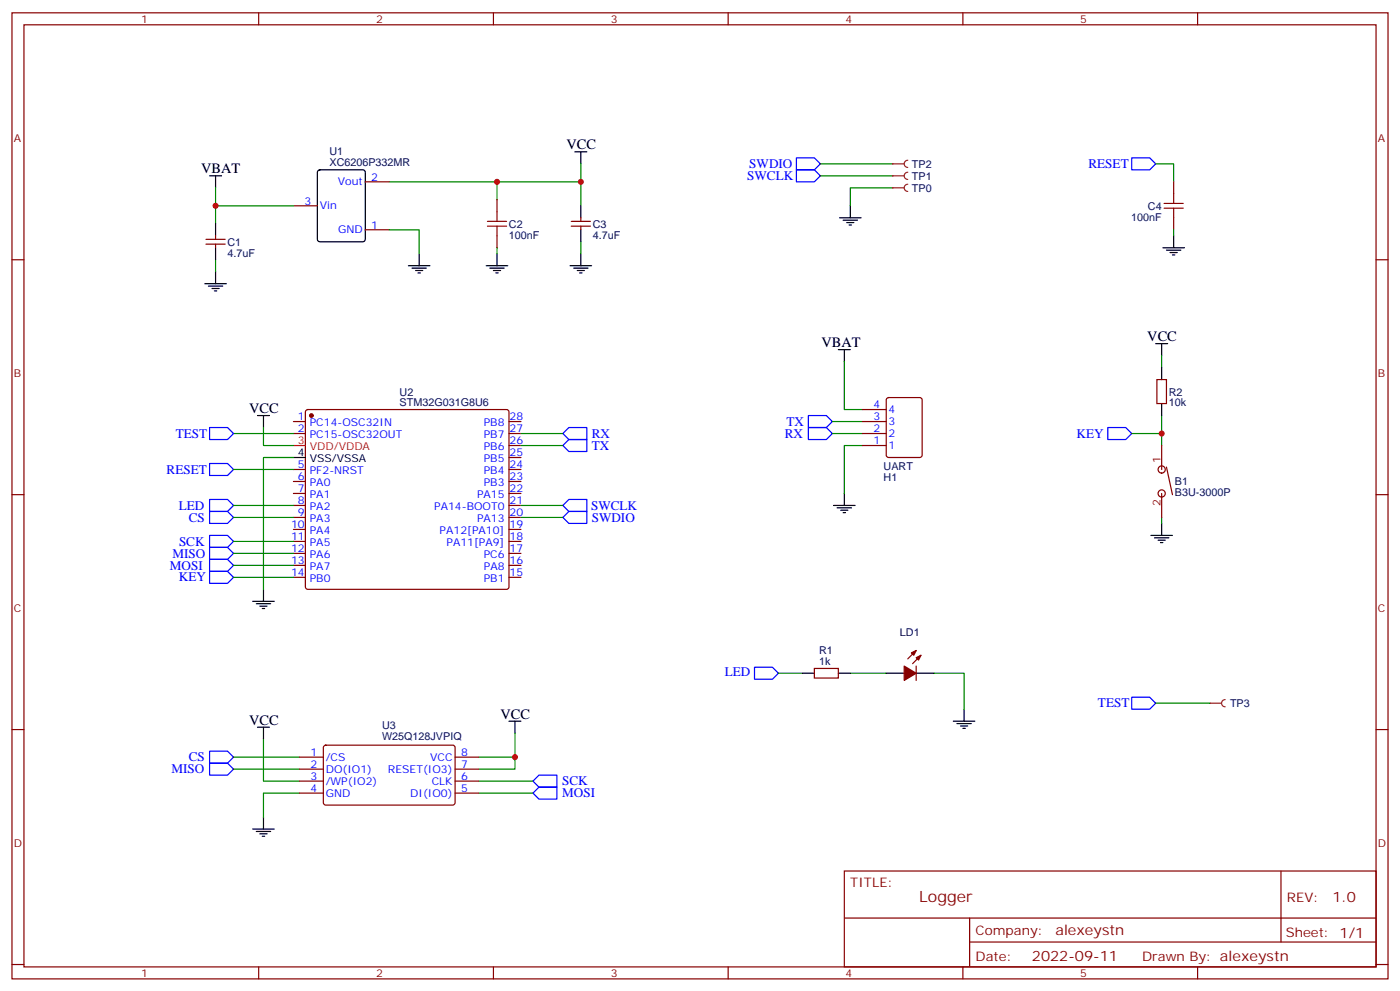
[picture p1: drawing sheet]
<svg xmlns="http://www.w3.org/2000/svg" width="412mm" height="292mm" viewBox="0 0 412 292" stroke-linecap="round" stroke-linejoin="round" font-family="sans-serif">
<g fill="none" stroke="#870000" stroke-width=".35">
<path d="M3.5 3.8h405.4v284.3h-405.4zM7.1 7.3h398.2v277.3h-398.2zM76.2 3.8v3.5M145.3 3.8v3.5M214.5 3.8v3.5M283.6 3.8v3.5M352.8 3.8v3.5M107.6 53.5h7.1M3.5 76.4h3.6M86.4 60.6h7.1M107.6 67.6h7.1M405.3 76.4h3.6"/>
<path d="M86.4 124.1h3.6M86.4 127.6h3.6M86.4 138.2h3.6M90.2 120.8l.5-.3h58.5l.5 .3 .2 .4v51.6l-.2 .5-.5 .2h-58.5l-.5-.3-.2-.4v-51.6zM149.9 124.1h3.6M149.9 127.6h3.6M149.9 138.2h3.6M149.9 134.7h3.6M149.9 131.1h3.6M3.5 145.6h3.6M86.4 141.7h3.6M86.4 145.2h3.6"/>
<path d="M86.4 148.8h3.6M86.4 152.3h3.6M86.4 155.8h3.6M86.4 159.3h3.6M149.9 141.7h3.6M149.9 145.2h3.6M149.9 148.8h3.6M149.9 152.3h3.6M149.9 155.8h3.6M149.9 159.3h3.6M405.3 145.6h3.6M86.4 162.9h3.6"/>
<path d="M86.4 166.4h3.6M86.4 169.9h3.6M149.9 162.9h3.6M149.9 166.4h3.6M149.9 169.9h3.6M269.9 191.5l-2.5 2.4M269.9 196v4.3M271.3 192.9l-2.5 2.4M3.5 214.7h3.6M405.3 214.7h3.6M248.7 256.4h156.6v28.2h-156.6zM377.3 256.4v20.9"/>
<path d="M248.7 270.2h156.5M285.6 277.3h119.6M285.6 270.2v14.1M3.5 283.9h3.6M76.2 284.6v3.5M145.3 284.6v3.5M214.5 284.6v3.5M283.6 284.6v3.5M352.8 284.6v3.5M405.3 283.9h3.6"/>
</g>
<g fill="none" stroke="#000" stroke-width=".35">
<path d="M61.7 51.8h3.6M63.5 51.8v3.5M93.7 50.2l.5-.2h12.7l.6 .4 .1 20-.5 .7-12.9 .1-.7-.5v-20zM169.3 44.7h3.6M171.1 44.7v3.5M63.5 80v3.5M120.3 78.2h6.3M121.4 78.9h4.2M122.4 79.6h2.1M123.5 74.7v3.5M143.2 78.2h6.4M144.3 78.9h4.2"/>
<path d="M145.3 79.6h2.2M146.4 74.7v3.5M167.9 78.2h6.4M169 78.9h4.2M170 79.6h2.2M171.1 74.7v3.5M247.3 64.1h6.3M248.4 64.8h4.2M249.4 65.5h2.1M250.1 66.2h.7M250.5 60.6v3.5M342.5 72.9h6.4"/>
<path d="M343.6 73.6h4.2M344.7 74.3h2.1M345.4 75h.7M345.7 69.4v3.5M60.3 83.5h6.4M61.4 84.2h4.2M62.4 84.9h2.2M63.1 85.6h.8M123.1 80.3h.7M146 80.3h.8M170.7 80.3h.7M246.9 102.9h3.6"/>
<path d="M248.7 102.9v3.5M340.4 101.1h3.6M342.2 101.1v3.6M75.8 122.3h3.6M77.6 122.3v3.5M86.4 134.7h3.6M245.5 148.8h6.4M246.6 149.5h4.2M247.6 150.2h2.2M248.4 150.9h.7M248.7 145.2v3.6M339 157.6h6.4"/>
<path d="M340.1 158.3h4.2M341.1 159h2.2M341.8 159.7h.7M342.2 154.1v3.5M74.4 177h6.4M75.5 177.7h4.2M76.6 178.4h2.1M77.3 179.1h.7M77.6 173.5v3.5M261.1 198.2h5.2M269.9 198.2h5.3M75.8 214h3.6"/>
<path d="M77.6 214v3.6M149.9 212.3h3.6M151.7 212.3v3.5M280.8 212.3h6.4M281.9 213h4.2M282.9 213.7h2.1M283.6 214.4h.7M284 208.7v3.6M74.4 244h6.4M75.5 244.7h4.2M76.6 245.4h2.1M77.3 246.1h.7"/>
<path d="M77.6 240.5v3.5"/>
</g>
<g fill="none" stroke="#008700" stroke-width=".35">
<path d="M63.5 55.3v10.6M114.7 53.5h56.4v7.1M146.4 53.5v5.3M171.1 48.2v5.3M241.7 51.8h21.1M241.7 48.2h21.1M262.8 55.3h-12.3v5.3M340.4 48.2h5.3v5.3M63.5 76.4v3.6M63.5 60.6h22.9M114.7 67.6h8.8v7.1M171.1 71.2v3.5"/>
<path d="M248.7 106.4v14.1h5.3M342.2 104.7v3.5M68.8 127.6h17.6M68.8 138.2h17.6M77.6 125.8v5.3h8.8M86.4 134.7h-8.8v38.8M153.5 127.6h12.3M153.5 131.1h12.3M245.2 124.1h8.8M245.2 127.6h8.8M254 131.1h-5.3v14.1M333.4 127.6h8.8"/>
<path d="M342.2 122.3v8.8M68.8 159.3h17.6M68.8 152.3h17.6M68.8 148.8h17.6M153.5 152.3h12.3M153.5 148.8h12.3M342.2 152.3v1.8M68.8 162.9h17.6M68.8 166.4h17.6M229.3 198.2h7.1M250.5 198.2h10.6M275.2 198.2h8.8v10.5"/>
<path d="M77.6 217.6v12.3h10.6M151.7 215.8v7M68.8 222.8h19.4M68.8 226.4h19.4M88.2 233.4h-10.6v7.1M141.1 222.8h10.6v3.6h-10.6M141.1 229.9h15.9M141.1 233.4h15.9"/>
</g>
<g fill="none" stroke="#00f" stroke-width=".35">
<path d="M234.6 50h5.3l1.8 1.8-1.8 1.7h-5.3zM234.6 46.5h5.3l1.8 1.7-1.8 1.8h-5.3zM333.4 46.5h5.3l1.7 1.7-1.7 1.8h-5.3zM61.7 136.4h5.3l1.8 1.8-1.8 1.7h-5.3zM165.8 127.6l1.8-1.8h5.3v3.6h-5.3zM165.8 131.1l1.8-1.7h5.3v3.5h-5.3zM238.1 125.8h5.3l1.8 1.8-1.8 1.8h-5.3zM238.1 122.3h5.3l1.8 1.8-1.8 1.7h-5.3zM326.3 125.8h5.3l1.8 1.8-1.8 1.8h-5.3zM61.7 147h5.3l1.8 1.8-1.8 1.7h-5.3zM61.7 150.5h5.3l1.8 1.8-1.8 1.8h-5.3zM61.7 157.6h5.3l1.8 1.7-1.8 1.8h-5.3z"/>
<path d="M165.8 148.8l1.8-1.8h5.3v3.5h-5.3zM165.8 152.3l1.8-1.8h5.3v3.6h-5.3zM61.7 164.6h5.3l1.8 1.8-1.8 1.8h-5.3zM61.7 161.1h5.3l1.8 1.8-1.8 1.7h-5.3zM61.7 168.2h5.3l1.8 1.7-1.8 1.8h-5.3zM222.2 196.4h5.3l1.8 1.8-1.8 1.7h-5.3zM61.7 224.6h5.3l1.8 1.8-1.8 1.7h-5.3zM61.7 221.1h5.3l1.8 1.7-1.8 1.8h-5.3zM157 233.4l1.7-1.7h5.3v3.5h-5.3zM157 229.9l1.7-1.8h5.3v3.6h-5.3z"/>
</g>
<g fill="#870000" stroke="#870000" stroke-width=".35">
<path d="M266.3 196l3.6 2.2-3.6 2.1z"/>
<path d="M269.9 193.6l1.4-.7-.7 1.4z"/>
<path d="M268.5 192.2l1.4-.7-.7 1.4z"/>
<circle cx="91.7" cy="122.3" r=".53"/>
</g>
<path d="M86.4 131.1h3.6" fill="none" stroke="#f00" stroke-width=".35"/>
<path d="M262.8 55.3h3.5M267.4 54.2a1.06 1.06 0 0 0-1.1 1.1 1.06 1.06 0 0 0 1.1 1" fill="none" stroke="#8c2424" stroke-width=".35"/>
<circle cx="262.8" cy="55.3" r=".18" fill="#8c2424"/>
<path d="M262.8 51.8h3.5M267.4 50.7a1.06 1.06 0 0 0-1.1 1.1 1.06 1.06 0 0 0 1.1 1" fill="none" stroke="#8c2424" stroke-width=".35"/>
<circle cx="262.8" cy="51.8" r=".18" fill="#8c2424"/>
<path d="M262.8 48.2h3.5M267.4 47.2a1.06 1.06 0 0 0-1.1 1 1.06 1.06 0 0 0 1.1 1.1" fill="none" stroke="#8c2424" stroke-width=".35"/>
<circle cx="262.8" cy="48.2" r=".18" fill="#8c2424"/>
<g fill="none" stroke="#870000" stroke-width=".35">
<path d="M146.4 58.8v3.5M345.7 53.5v3.5M60.7 71.9h5.6M60.7 70.4h5.6M63.5 69.4v1M63.5 71.9v1M146.4 69.4v3.5M168.3 66.6h5.6M168.3 65.2h5.6M171.1 64.1v1.1M171.1 66.6v1M345.7 64.1v3.5"/>
<path d="M261.3 117.2l.5-.2h9.1l.7 .4v16.5l-.4 .7-9.4 .1-.7-.5v-16.5zM340.8 111.7h2.8v7.1h-2.8zM254 131.1h7.1M254 127.6h7.1M254 124.1h7.1M254 120.5h7.1M342.2 131.1v7.1M343.6 137.5l1.8 8.1M342.2 145.2v7.1M239.9 196.7h7v2.9h-7zM95.5 219.5l.5-.2 37.6 .1 .5 .6-.1 16.5-.7 .5-37.6-.1-.5-.6v-16.3zM88.2 222.8h7"/>
<path d="M88.2 226.4h7M88.2 229.9h7M88.2 233.4h7M134.1 222.8h7M134.1 226.4h7M134.1 229.9h7M134.1 233.4h7"/>
<circle cx="342.2" cy="138.2" r="1.06"/>
<circle cx="342.2" cy="145.2" r="1.06"/>
</g>
<path d="M63.5 65.9v3.5M63.5 72.9v3.5M171.1 60.6v3.5M171.1 67.6v3.6M342.2 108.2v3.5M342.2 118.8v3.5M236.4 198.2h3.5M246.9 198.2h3.6" fill="none" stroke="#000" stroke-width=".35"/>
<path d="M342.9 59.9h5.6M345.7 57v2.9M143.6 66.6h5.6M143.6 65.2h5.6M146.4 62.3v2.9M146.4 66.6v2.8M342.9 61.3h5.6M345.7 61.3v2.8" fill="none" stroke="#a10000" stroke-width=".35"/>
<path d="M146.4 72.9v1.8M345.7 67.6v1.8M68.8 169.9h17.6" fill="none" stroke="#008700" stroke-width=".35"/>
<path d="M61.7 125.8h5.3l1.8 1.8-1.8 1.8h-5.3z" fill="none" stroke="#00f" stroke-width=".35"/>
<path d="M356.3 207h3.5M360.9 205.9a1.06 1.06 0 0 0-1.1 1.1 1.06 1.06 0 0 0 1.1 1" fill="none" stroke="#8c2424" stroke-width=".35"/>
<circle cx="356.3" cy="207" r=".18" fill="#8c2424"/>
<path d="M333.4 205.2h5.3l1.7 1.8-1.7 1.7h-5.3z" fill="none" stroke="#00f" stroke-width=".35"/>
<path d="M340.4 207h15.9" fill="none" stroke="#008700" stroke-width=".35"/>
<g fill="#c00">
<circle cx="151.7" cy="222.8" r=".88"/>
<circle cx="342.2" cy="127.6" r=".88"/>
<circle cx="171.1" cy="53.5" r=".88"/>
<circle cx="146.4" cy="53.5" r=".88"/>
<circle cx="63.5" cy="60.6" r=".88"/>
</g>
<text font-size="4.6" fill="#800" x="270.8" y="265.4">Logger</text>
<g font-size="4.2">
<text x="166.9" y="44">VCC</text>
<text x="59.3" y="51">VBAT</text>
<text x="338" y="100.4">VCC</text>
<text x="242" y="102.2">VBAT</text>
<text x="73.4" y="121.6">VCC</text>
<text x="73.4" y="213.3">VCC</text>
<text x="147.5" y="211.6">VCC</text>
</g>
<g font-size="4.2" fill="#800">
<text x="392.5" y="265.6">1.0</text>
<text x="310.9" y="275.2">alexeystn</text>
<text x="304" y="283">2022-09-11</text>
</g>
<g font-size="3.9" fill="#00f">
<text x="220.1" y="52.9">SWCLK</text>
<text x="220.7" y="49.4">SWDIO</text>
<text x="320.6" y="49.5">RESET</text>
<text x="231.7" y="125.4">TX</text>
<text x="51.8" y="128.8">TEST</text>
<text x="174.3" y="128.9">RX</text>
<text x="231.1" y="129">RX</text>
<text x="317.1" y="128.8">KEY</text>
<text x="174.3" y="132.5">TX</text>
<text x="49.1" y="139.4">RESET</text>
<text x="52.7" y="150">LED</text>
<text x="55.6" y="153.6">CS</text>
<text x="174.1" y="150.1">SWCLK</text>
<text x="174.3" y="153.6">SWDIO</text>
<text x="52.7" y="160.6">SCK</text>
<text x="50" y="167.7">MOSI</text>
<text x="50.8" y="164.1">MISO</text>
<text x="52.7" y="171.1">KEY</text>
<text x="213.5" y="199.1">LED</text>
<text x="323.4" y="208.2">TEST</text>
<text x="50.5" y="227.6">MISO</text>
<text x="55.6" y="223.9">CS</text>
<text x="165.6" y="231">SCK</text>
<text x="165.6" y="234.5">MOSI</text>
</g>
<g font-size="3.9" fill="#800">
<text x="250.5" y="260.9">TITLE:</text>
<text x="379.1" y="265.6">REV:</text>
<text x="287.4" y="275.1">Company:</text>
<text x="378.7" y="275.8">Sheet: 1/1</text>
<text x="287.4" y="282.8">Date:</text>
<text x="336.4" y="282.9">Drawn By: alexeystn</text>
</g>
<g font-size="3.2" fill="#800">
<text x="41.6" y="6.8">1</text>
<text x="110.8" y="6.8">2</text>
<text x="179.9" y="6.8">3</text>
<text x="249.1" y="6.8">4</text>
<text x="318.2" y="6.8">5</text>
<text x="4.1" y="41.9">A</text>
<text x="405.9" y="41.9">A</text>
<text x="4.1" y="111">B</text>
<text x="405.9" y="111">B</text>
<text x="341.8" y="136.4" transform="rotate(-90 341.8 136.4)">1</text>
<text x="341.8" y="149" transform="rotate(-90 341.8 149)">2</text>
<text x="4.1" y="180.2">C</text>
<text x="405.9" y="180.2">C</text>
<text x="4.1" y="249.3">D</text>
<text x="405.9" y="249.3">D</text>
<text x="41.6" y="287.6">1</text>
<text x="110.8" y="287.6">2</text>
<text x="179.9" y="287.6">3</text>
<text x="249.1" y="287.6">4</text>
<text x="318.2" y="287.6">5</text>
</g>
<g font-size="3.2" fill="#000080">
<text x="97.1" y="45.5">U1</text>
<text x="97.1" y="48.7">XC6206P332MR</text>
<text x="268.6" y="52.9">TP1</text>
<text x="268.6" y="49.4">TP2</text>
<text x="268.6" y="56.4">TP0</text>
<text x="333.2" y="64.9">100nF</text>
<text x="338.1" y="61.8">C4</text>
<text x="149.9" y="70.2">100nF</text>
<text x="149.9" y="67.1">C2</text>
<text x="174.6" y="70.2">4.7uF</text>
<text x="174.6" y="67.1">C3</text>
<text x="67" y="75.5">4.7uF</text>
<text x="67" y="72.4">C1</text>
<text x="117.7" y="119.5">STM32G031G8U6</text>
<text x="117.7" y="116.5">U2</text>
<text x="344.3" y="119.6">10k</text>
<text x="344.3" y="116.5">R2</text>
<text x="260.3" y="138.4">UART</text>
<text x="260.3" y="141.4">H1</text>
<text x="346.1" y="142.8">B1</text>
<text x="346.1" y="146">B3U-3000P</text>
<text x="265.1" y="187.1">LD1</text>
<text x="241.3" y="195.7">1k</text>
<text x="241.3" y="192.4">R1</text>
<text x="362.3" y="208.1">TP3</text>
<text x="112.6" y="214.6">U3</text>
<text x="112.5" y="217.9">W25Q128JVPIQ</text>
</g>
<g font-size="3.2" fill="#00f">
<text x="109.4" y="53.2">2</text>
<text x="99.5" y="54.6">Vout</text>
<text x="89.7" y="60.2">3</text>
<text x="94.2" y="61.6">Vin</text>
<text x="99.6" y="68.7">GND</text>
<text x="109.4" y="67.3">1</text>
<text x="87.8" y="123.7">1</text>
<text x="91.3" y="125.5">PC14-OSC32IN</text>
<text x="142.5" y="125.5">PB8</text>
<text x="150.1" y="123.7">28</text>
<text x="257.3" y="123.7">3</text>
<text x="257.3" y="120.2">4</text>
<text x="261.8" y="125.1">3</text>
<text x="261.8" y="121.6">4</text>
<text x="87.8" y="127.2">2</text>
<text x="91.3" y="129">PC15-OSC32OUT</text>
<text x="142.5" y="129">PB7</text>
<text x="150.1" y="130.8">26</text>
<text x="150.1" y="127.2">27</text>
<text x="257.3" y="130.8">1</text>
<text x="257.3" y="127.2">2</text>
<text x="261.8" y="128.7">2</text>
<text x="87.8" y="137.8">5</text>
<text x="142.5" y="136.1">PB5</text>
<text x="142.5" y="132.5">PB6</text>
<text x="150.1" y="137.8">24</text>
<text x="150.1" y="134.3">25</text>
<text x="261.8" y="132.2">1</text>
<text x="87.8" y="141.4">6</text>
<text x="91.3" y="139.6">PF2-NRST</text>
<text x="91.3" y="143.1">PA0</text>
<text x="142.5" y="143.1">PB3</text>
<text x="142.5" y="139.6">PB4</text>
<text x="150.1" y="141.4">23</text>
<text x="87.8" y="144.9">7</text>
<text x="87.8" y="148.4">8</text>
<text x="91.3" y="146.6">PA1</text>
<text x="140.5" y="146.6">PA15</text>
<text x="150.1" y="148.4">21</text>
<text x="150.1" y="144.9">22</text>
<text x="85.7" y="155.5">10</text>
<text x="87.8" y="151.9">9</text>
<text x="91.3" y="150.2">PA2</text>
<text x="91.3" y="153.7">PA3</text>
<text x="127.9" y="150.2">PA14-BOOT0</text>
<text x="140.5" y="153.7">PA13</text>
<text x="150.1" y="155.5">19</text>
<text x="150.1" y="151.9">20</text>
<text x="85.7" y="159">11</text>
<text x="91.3" y="157.2">PA4</text>
<text x="91.3" y="160.8">PA5</text>
<text x="129.5" y="157.2">PA12[PA10]</text>
<text x="131.5" y="160.8">PA11[PA9]</text>
<text x="150.1" y="159">18</text>
<text x="85.7" y="162.5">12</text>
<text x="85.7" y="166.1">13</text>
<text x="91.3" y="164.3">PA6</text>
<text x="91.3" y="167.8">PA7</text>
<text x="142.5" y="164.3">PC6</text>
<text x="142.5" y="167.8">PA8</text>
<text x="150.1" y="166.1">16</text>
<text x="150.1" y="162.5">17</text>
<text x="85.7" y="169.6">14</text>
<text x="91.3" y="171.3">PB0</text>
<text x="142.5" y="171.3">PB1</text>
<text x="150.1" y="169.6">15</text>
<text x="91.5" y="222.5">1</text>
<text x="91.5" y="226">2</text>
<text x="96" y="223.9">/CS</text>
<text x="96" y="227.4">DO(IO1)</text>
<text x="114.3" y="227.4">RESET(IO3)</text>
<text x="126.7" y="223.9">VCC</text>
<text x="135.8" y="226">7</text>
<text x="135.8" y="222.5">8</text>
<text x="91.5" y="229.6">3</text>
<text x="91.5" y="233.1">4</text>
<text x="96" y="231">/WP(IO2)</text>
<text x="127.2" y="231">CLK</text>
<text x="135.8" y="233.1">5</text>
<text x="135.8" y="229.6">6</text>
<text x="96" y="234.5">GND</text>
<text x="120.8" y="234.5">DI(IO0)</text>
</g>
<g font-size="3.2" fill="#f00">
<text x="87.8" y="130.8">3</text>
<text x="91.3" y="132.5">VDD/VDDA</text>
</g>
<g font-size="3.2">
<text x="87.8" y="134.3">4</text>
<text x="91.3" y="136.1">VSS/VSSA</text>
</g>
</svg>
